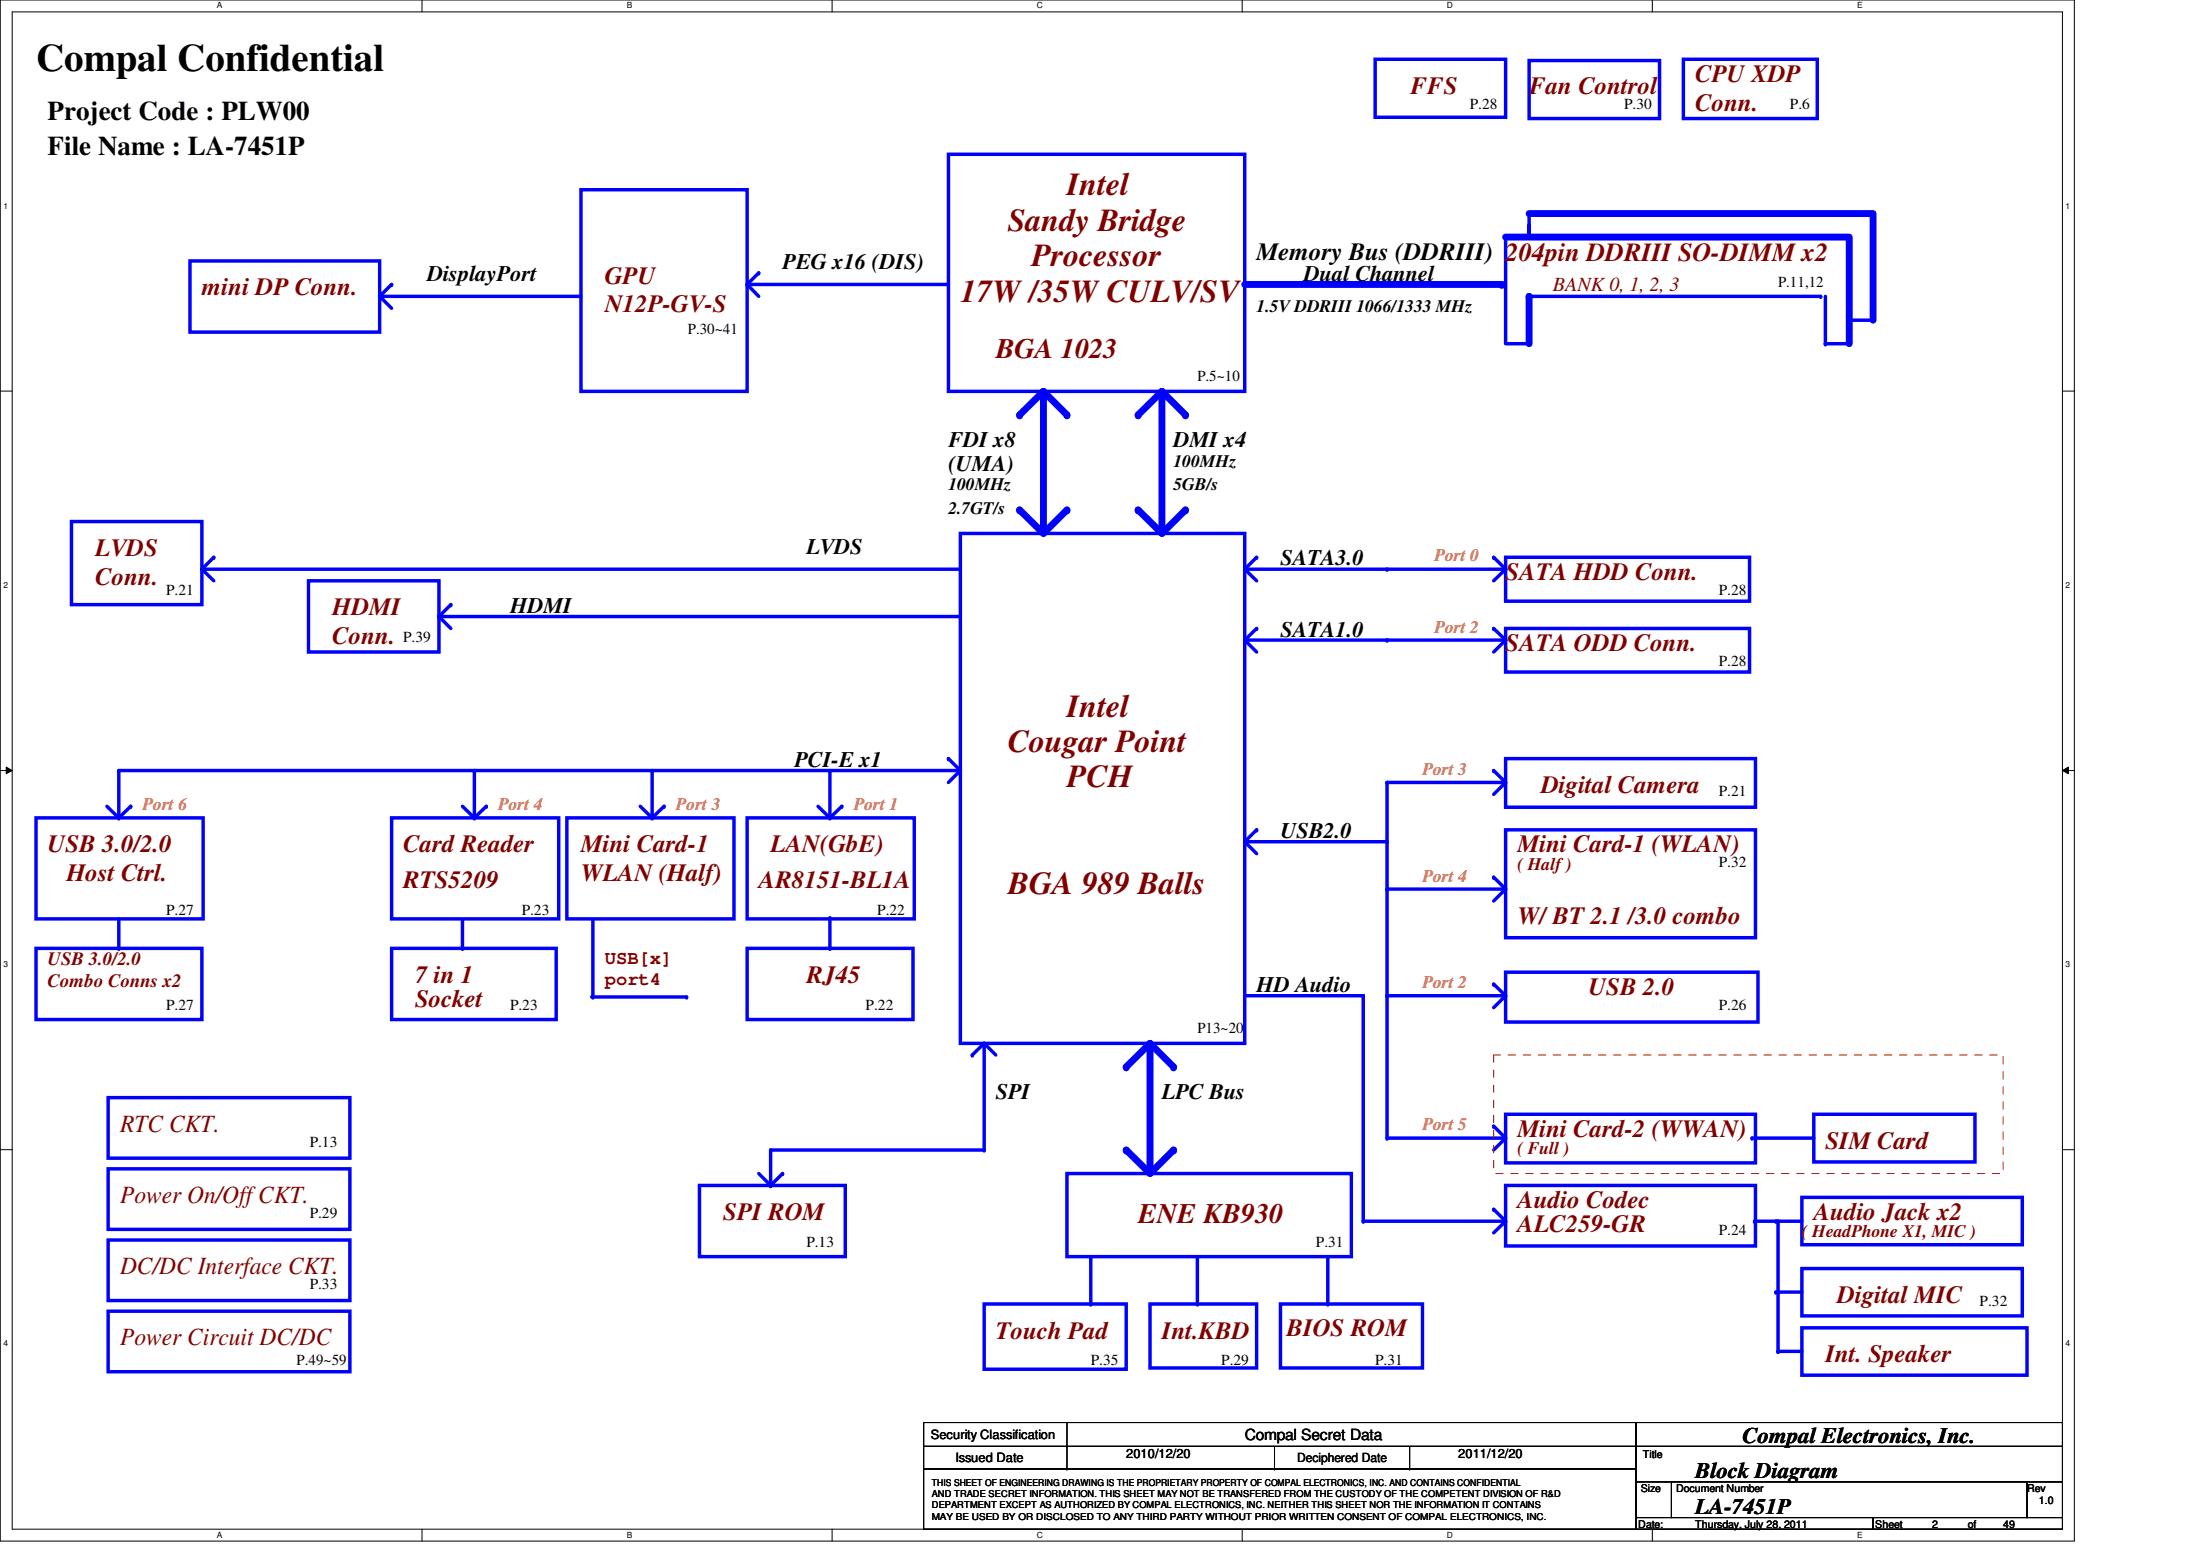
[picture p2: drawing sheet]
<svg xmlns="http://www.w3.org/2000/svg" width="297mm" height="210mm" viewBox="0 0 297 210" stroke-linecap="round" stroke-linejoin="round" font-family="sans-serif">
<path d="M0 0h280.1v208h-280.1zM1.6 1.6h276.9v204.8h-276.9z" fill="none" stroke="#000" stroke-width=".14"/>
<g fill="#fff">
<path d="M29.3 .2h.7v1.2h-.7z"/>
<path d="M29.3 206.6h.7v1.2h-.7z"/>
</g>
<path d="M57 0v1.6M57 206.4v1.6" fill="none" stroke="#000" stroke-width=".14"/>
<g fill="#fff">
<path d="M84.6 .2h.7v1.2h-.7z"/>
<path d="M84.6 206.6h.7v1.2h-.7z"/>
</g>
<path d="M112.3 0v1.6M112.3 206.4v1.6" fill="none" stroke="#000" stroke-width=".14"/>
<g fill="#fff">
<path d="M140 .2h.8v1.2h-.8z"/>
<path d="M140 206.6h.8v1.2h-.8z"/>
</g>
<path d="M167.7 0v1.6M167.7 206.4v1.6" fill="none" stroke="#000" stroke-width=".14"/>
<g fill="#fff">
<path d="M195.4 .2h.7v1.2h-.7z"/>
<path d="M195.4 206.6h.7v1.2h-.7z"/>
</g>
<path d="M223.1 0v1.6M223.1 206.4v1.6" fill="none" stroke="#000" stroke-width=".14"/>
<g fill="#fff">
<path d="M250.7 .2h.8v1.2h-.8z"/>
<path d="M250.7 206.6h.8v1.2h-.8z"/>
<path d="M.5 27.2h.6v1.2h-.6z"/>
<path d="M278.9 27.2h.6v1.2h-.6z"/>
<path d="M.5 78.4h.6v1.1h-.6z"/>
<path d="M278.9 78.4h.6v1.1h-.6z"/>
</g>
<path d="M0 52.8h1.6M278.5 52.8h1.6" fill="none" stroke="#000" stroke-width=".14"/>
<g fill="#fff">
<path d="M.5 129.6h.6v1.2h-.6z"/>
<path d="M278.9 129.6h.6v1.2h-.6z"/>
</g>
<path d="M0 104h1.6M.8 103.5l.8 .5-.8 .4zM278.5 104l.8-.5v.9zM278.5 104h1.6" fill="none" stroke="#000" stroke-width=".14"/>
<path d="M.8 103.5l.8 .5-.8 .4zM278.5 104l.8-.5v.9z" fill="#000"/>
<g fill="#fff">
<path d="M.5 180.8h.6v1.1h-.6z"/>
<path d="M278.9 180.8h.6v1.1h-.6z"/>
</g>
<g fill="none" stroke="#000" stroke-width=".14">
<path d="M0 155.2h1.6M278.5 155.2h1.6M124.7 192h96.2v3.2h-96.2zM124.7 195.2h96.2v3.1h-96.2zM124.7 198.3h96.2v8.1h-96.2zM144.1 195.2h.1M144.1 198.3h.1M144.1 192v6.3M172.1 198.3h.1M172.1 195.2v3.1M190.3 198.3h.1M190.3 195.2v3.1"/>
<path d="M220.9 192h57.6v3.2h-57.6zM220.9 195.2h57.6v4.8h-57.6zM220.9 200h4.8v4.9h-4.8zM220.9 204.9h32v1.5h-32zM225.7 200h48v4.9h-48zM252.9 204.9h25.6v1.5h-25.6zM273.7 200h4.8v4.9h-4.8z"/>
</g>
<path d="M155.3 140.8v17.3" fill="none" stroke="#00f" stroke-width=".93"/>
<circle cx="155.3" cy="158.1" r=".47" fill="#00f"/>
<path d="M129.7 72h38.4v68.8h-38.4z" fill="none" stroke="#00f" stroke-width=".47"/>
<path d="M156.9 52.8v18.4" fill="none" stroke="#00f" stroke-width=".93"/>
<circle cx="156.9" cy="71.2" r=".47" fill="#00f"/>
<path d="M128.1 20.8h40v32h-40z" fill="none" stroke="#00f" stroke-width=".47"/>
<path d="M140.9 52.8v18.4" fill="none" stroke="#00f" stroke-width=".93"/>
<circle cx="140.9" cy="71.2" r=".47" fill="#00f"/>
<path d="M104.1 155.2v4.8M94.4 160h19.7v9.6h-19.7z" fill="none" stroke="#00f" stroke-width=".47"/>
<circle cx="104.1" cy="160" r=".23" fill="#00f"/>
<path d="M179.3 169.6v6.4" fill="none" stroke="#00f" stroke-width=".47"/>
<circle cx="179.3" cy="176" r=".23" fill="#00f"/>
<path d="M132.9 176h19.2v8.8h-19.2zM147.3 169.6v6.4M155.3 176h14.4v8.7h-14.4zM172.9 176h19.2v8.7h-19.2z" fill="none" stroke="#00f" stroke-width=".47"/>
<circle cx="147.3" cy="176" r=".23" fill="#00f"/>
<path d="M161.7 169.6v6.4" fill="none" stroke="#00f" stroke-width=".47"/>
<circle cx="161.7" cy="176" r=".23" fill="#00f"/>
<path d="M102.4 158.4l1.7 1.6M144.1 158.4h38.4v11.2h-38.4z" fill="none" stroke="#00f" stroke-width=".47"/>
<circle cx="104.1" cy="160" r=".23" fill="#00f"/>
<path d="M105.7 158.4l-1.6 1.6" fill="none" stroke="#00f" stroke-width=".47"/>
<circle cx="105.7" cy="158.4" r=".23" fill="#00f"/>
<path d="M132.9 140.8l1.5 1.6" fill="none" stroke="#00f" stroke-width=".47"/>
<circle cx="132.9" cy="140.8" r=".23" fill="#00f"/>
<path d="M132.9 140.8l-1.6 1.6" fill="none" stroke="#00f" stroke-width=".47"/>
<circle cx="131.3" cy="142.4" r=".23" fill="#00f"/>
<path d="M155.3 140.8l3.2 3.2" fill="none" stroke="#00f" stroke-width=".93"/>
<circle cx="158.5" cy="144" r=".47" fill="#00f"/>
<path d="M155.3 140.8l-3.2 3.2" fill="none" stroke="#00f" stroke-width=".93"/>
<circle cx="152.1" cy="144" r=".47" fill="#00f"/>
<path d="M158.5 155.2l-3.2 3.2" fill="none" stroke="#00f" stroke-width=".93"/>
<circle cx="158.5" cy="155.2" r=".47" fill="#00f"/>
<path d="M152.1 155.2l3.2 3.2" fill="none" stroke="#00f" stroke-width=".93"/>
<circle cx="152.1" cy="155.2" r=".47" fill="#00f"/>
<path d="M187.3 105.6v14.4" fill="none" stroke="#00f" stroke-width=".47"/>
<circle cx="187.3" cy="105.6" r=".23" fill="#00f"/>
<path d="M203.3 102.4h33.7v6.6h-33.7zM187.3 120h16" fill="none" stroke="#00f" stroke-width=".47"/>
<circle cx="187.3" cy="120" r=".23" fill="#00f"/>
<path d="M187.3 105.6h16M203.3 112h33.7v14.6h-33.7z" fill="none" stroke="#00f" stroke-width=".47"/>
<circle cx="187.3" cy="105.6" r=".23" fill="#00f"/>
<path d="M168.1 113.6l1.6 1.6" fill="none" stroke="#00f" stroke-width=".47"/>
<circle cx="168.1" cy="113.6" r=".23" fill="#00f"/>
<path d="M169.7 112l-1.6 1.6" fill="none" stroke="#00f" stroke-width=".47"/>
<circle cx="169.7" cy="112" r=".23" fill="#00f"/>
<path d="M201.7 104l1.6 1.6M203.3 160h33.7v8.2h-33.7zM243.3 171.2h29.7v6.4h-29.7z" fill="none" stroke="#00f" stroke-width=".47"/>
<circle cx="201.7" cy="104" r=".23" fill="#00f"/>
<path d="M203.3 105.6l-1.6 1.6" fill="none" stroke="#00f" stroke-width=".47"/>
<circle cx="203.3" cy="105.6" r=".23" fill="#00f"/>
<path d="M201.7 118.4l1.6 1.6" fill="none" stroke="#00f" stroke-width=".47"/>
<circle cx="201.7" cy="118.4" r=".23" fill="#00f"/>
<path d="M203.3 120l-1.6 1.6" fill="none" stroke="#00f" stroke-width=".47"/>
<circle cx="203.3" cy="120" r=".23" fill="#00f"/>
<path d="M168.1 134.4h16" fill="none" stroke="#00f" stroke-width=".47"/>
<circle cx="184.1" cy="134.4" r=".23" fill="#00f"/>
<path d="M156.9 52.8l-3.2 3.2" fill="none" stroke="#00f" stroke-width=".93"/>
<circle cx="153.7" cy="56" r=".47" fill="#00f"/>
<path d="M156.9 52.8l3.2 3.2" fill="none" stroke="#00f" stroke-width=".93"/>
<circle cx="160.1" cy="56" r=".47" fill="#00f"/>
<path d="M140.9 52.8l-3.2 3.2" fill="none" stroke="#00f" stroke-width=".93"/>
<circle cx="137.7" cy="56" r=".47" fill="#00f"/>
<path d="M140.9 52.8l3.2 3.2" fill="none" stroke="#00f" stroke-width=".93"/>
<circle cx="144.1" cy="56" r=".47" fill="#00f"/>
<path d="M153.7 68.8l3.2 3.2" fill="none" stroke="#00f" stroke-width=".93"/>
<circle cx="153.7" cy="68.8" r=".47" fill="#00f"/>
<path d="M160.1 68.8l-3.2 3.2" fill="none" stroke="#00f" stroke-width=".93"/>
<circle cx="160.1" cy="68.8" r=".47" fill="#00f"/>
<path d="M137.7 68.8l3.2 3.2" fill="none" stroke="#00f" stroke-width=".93"/>
<circle cx="137.7" cy="68.8" r=".47" fill="#00f"/>
<path d="M144.1 68.8l-3.2 3.2" fill="none" stroke="#00f" stroke-width=".93"/>
<circle cx="144.1" cy="68.8" r=".47" fill="#00f"/>
<path d="M76.5 110.4h22.6v13.6h-22.6zM86.4 108.8l1.6 1.6" fill="none" stroke="#00f" stroke-width=".47"/>
<circle cx="88" cy="110.4" r=".23" fill="#00f"/>
<path d="M89.7 108.8l-1.7 1.6" fill="none" stroke="#00f" stroke-width=".47"/>
<circle cx="89.7" cy="108.8" r=".23" fill="#00f"/>
<path d="M110.4 108.8l1.7 1.6" fill="none" stroke="#00f" stroke-width=".47"/>
<circle cx="112.1" cy="110.4" r=".23" fill="#00f"/>
<path d="M113.7 108.8l-1.6 1.6" fill="none" stroke="#00f" stroke-width=".47"/>
<circle cx="113.7" cy="108.8" r=".23" fill="#00f"/>
<path d="M100.9 110.4h22.5v13.6h-22.5zM129.7 104l-1.6 1.6" fill="none" stroke="#00f" stroke-width=".47"/>
<circle cx="129.7" cy="104" r=".23" fill="#00f"/>
<path d="M128.1 102.4l1.6 1.6" fill="none" stroke="#00f" stroke-width=".47"/>
<circle cx="128.1" cy="102.4" r=".23" fill="#00f"/>
<path d="M112.1 123.9v4.1" fill="none" stroke="#00f" stroke-width=".47"/>
<circle cx="112.1" cy="128" r=".23" fill="#00f"/>
<path d="M16 104h113.7" fill="none" stroke="#00f" stroke-width=".47"/>
<circle cx="129.7" cy="104" r=".23" fill="#00f"/>
<path d="M112.1 104v6.4" fill="none" stroke="#00f" stroke-width=".47"/>
<circle cx="112.1" cy="104" r=".23" fill="#00f"/>
<path d="M88 104v6.4" fill="none" stroke="#00f" stroke-width=".47"/>
<circle cx="88" cy="104" r=".23" fill="#00f"/>
<path d="M100.9 128h22.4v9.6h-22.4z" fill="none" stroke="#00f" stroke-width=".47"/>
<path d="M168.1 38.4h34.7" fill="none" stroke="#00f" stroke-width=".93"/>
<circle cx="202.8" cy="38.4" r=".47" fill="#00f"/>
<path d="M206.5 28.8h46.4v14.4" fill="none" stroke="#00f" stroke-width=".93"/>
<path d="M203.3 32v14.4h3.2M206.5 28.8v3.2v-1.6M249.7 43.2h3.2" fill="none" stroke="#00f" stroke-width=".47"/>
<circle cx="249.7" cy="43.2" r=".23" fill="#00f"/>
<path d="M203.3 32h46.4v14.4" fill="none" stroke="#00f" stroke-width=".93"/>
<path d="M246.5 46.4h3.2" fill="none" stroke="#00f" stroke-width=".47"/>
<circle cx="246.5" cy="46.4" r=".23" fill="#00f"/>
<path d="M206.5 40v6.4" fill="none" stroke="#00f" stroke-width=".93"/>
<circle cx="206.5" cy="40" r=".47" fill="#00f"/>
<path d="M246.5 40v6.4" fill="none" stroke="#00f" stroke-width=".47"/>
<circle cx="246.5" cy="46.4" r=".23" fill="#00f"/>
<path d="M206.5 40h39.3" fill="none" stroke="#00f" stroke-width=".47"/>
<circle cx="245.8" cy="40" r=".23" fill="#00f"/>
<path d="M203.3 75.2h32.9v6h-32.9zM203.3 76.8l-1.6 1.6" fill="none" stroke="#00f" stroke-width=".47"/>
<circle cx="203.3" cy="76.8" r=".23" fill="#00f"/>
<path d="M201.7 75.2l1.6 1.6" fill="none" stroke="#00f" stroke-width=".47"/>
<circle cx="201.7" cy="75.2" r=".23" fill="#00f"/>
<path d="M187.3 76.8h16" fill="none" stroke="#00f" stroke-width=".47"/>
<circle cx="203.3" cy="76.8" r=".23" fill="#00f"/>
<path d="M168.1 113.6h19.2" fill="none" stroke="#00f" stroke-width=".47"/>
<circle cx="187.3" cy="113.6" r=".23" fill="#00f"/>
<path d="M9.6 70.4h17.7v11.2h-17.7zM41.7 78.4h17.6v9.6h-17.6zM59.3 83.2h70.4" fill="none" stroke="#00f" stroke-width=".47"/>
<circle cx="59.3" cy="83.2" r=".23" fill="#00f"/>
<path d="M60.9 81.6l-1.6 1.6" fill="none" stroke="#00f" stroke-width=".47"/>
<circle cx="60.9" cy="81.6" r=".23" fill="#00f"/>
<path d="M59.3 83.2l1.6 1.6" fill="none" stroke="#00f" stroke-width=".47"/>
<circle cx="59.3" cy="83.2" r=".23" fill="#00f"/>
<path d="M184.1 134.4v30.4" fill="none" stroke="#00f" stroke-width=".47"/>
<circle cx="184.1" cy="134.4" r=".23" fill="#00f"/>
<path d="M4.9 110.4h22.5v13.6h-22.5zM16 104v6.4" fill="none" stroke="#00f" stroke-width=".47"/>
<circle cx="16" cy="104" r=".23" fill="#00f"/>
<path d="M17.6 108.8l-1.6 1.6" fill="none" stroke="#00f" stroke-width=".47"/>
<circle cx="17.6" cy="108.8" r=".23" fill="#00f"/>
<path d="M14.4 108.8l1.6 1.6" fill="none" stroke="#00f" stroke-width=".47"/>
<circle cx="16" cy="110.4" r=".23" fill="#00f"/>
<path d="M4.9 128h22.4v9.6h-22.4zM16 124v4" fill="none" stroke="#00f" stroke-width=".47"/>
<circle cx="16" cy="128" r=".23" fill="#00f"/>
<path d="M185.7 8h17.6v7.8h-17.6zM206.5 8.2h17.6v7.8h-17.6zM227.3 8h18.1v8h-18.1zM27.3 76.8h102.4M14.6 157.8h32.6v8.1h-32.6zM14.6 148.2h32.6v8.1h-32.6zM14.6 177h32.6v8.2h-32.6zM14.6 167.4h32.6v8.2h-32.6z" fill="none" stroke="#00f" stroke-width=".47"/>
<circle cx="129.7" cy="76.8" r=".23" fill="#00f"/>
<path d="M168.1 76.8h19.2" fill="none" stroke="#00f" stroke-width=".47"/>
<circle cx="187.3" cy="76.8" r=".23" fill="#00f"/>
<path d="M168.1 76.8l1.6 1.6" fill="none" stroke="#00f" stroke-width=".47"/>
<circle cx="168.1" cy="76.8" r=".23" fill="#00f"/>
<path d="M169.7 75.2l-1.6 1.6" fill="none" stroke="#00f" stroke-width=".47"/>
<circle cx="169.7" cy="75.2" r=".23" fill="#00f"/>
<path d="M28.9 75.2l-1.6 1.6" fill="none" stroke="#00f" stroke-width=".47"/>
<circle cx="28.9" cy="75.2" r=".23" fill="#00f"/>
<path d="M27.3 76.8l1.6 1.6" fill="none" stroke="#00f" stroke-width=".47"/>
<circle cx="27.3" cy="76.8" r=".23" fill="#00f"/>
<path d="M104.1 155.2h28.8" fill="none" stroke="#00f" stroke-width=".47"/>
<circle cx="104.1" cy="155.2" r=".23" fill="#00f"/>
<path d="M132.9 140.8v14.4" fill="none" stroke="#00f" stroke-width=".47"/>
<circle cx="132.9" cy="155.2" r=".23" fill="#00f"/>
<path d="M240.1 164.8v17.6" fill="none" stroke="#00f" stroke-width=".47"/>
<circle cx="240.1" cy="182.4" r=".23" fill="#00f"/>
<path d="M79.9 134.6h12.8" fill="none" stroke="#00f" stroke-width=".47"/>
<circle cx="92.7" cy="134.6" r=".23" fill="#00f"/>
<path d="M80 124.2v10.4" fill="none" stroke="#00f" stroke-width=".47"/>
<circle cx="80" cy="134.6" r=".23" fill="#00f"/>
<path d="M239.8 164.8h3.5M243.3 179.2h30.4v6.4h-30.4zM243.3 161.6h29.7v6.4h-29.7z" fill="none" stroke="#00f" stroke-width=".47"/>
<circle cx="239.8" cy="164.8" r=".23" fill="#00f"/>
<path d="M236.9 164.8h3.2" fill="none" stroke="#00f" stroke-width=".47"/>
<circle cx="236.9" cy="164.8" r=".23" fill="#00f"/>
<path d="M240.1 182.4h3.2" fill="none" stroke="#00f" stroke-width=".47"/>
<circle cx="240.1" cy="182.4" r=".23" fill="#00f"/>
<path d="M184.1 164.8h19.2" fill="none" stroke="#00f" stroke-width=".47"/>
<circle cx="184.1" cy="164.8" r=".23" fill="#00f"/>
<path d="M201.7 163.2l1.6 1.6" fill="none" stroke="#00f" stroke-width=".47"/>
<circle cx="201.7" cy="163.2" r=".23" fill="#00f"/>
<path d="M203.3 164.8l-1.6 1.6" fill="none" stroke="#00f" stroke-width=".47"/>
<circle cx="203.3" cy="164.8" r=".23" fill="#00f"/>
<path d="M239.8 174.4h3.5" fill="none" stroke="#00f" stroke-width=".47"/>
<circle cx="239.8" cy="174.4" r=".23" fill="#00f"/>
<path d="M100.9 38.4l1.5 1.6" fill="none" stroke="#00f" stroke-width=".47"/>
<circle cx="100.9" cy="38.4" r=".23" fill="#00f"/>
<path d="M102.4 36.8l-1.5 1.6" fill="none" stroke="#00f" stroke-width=".47"/>
<circle cx="102.4" cy="36.8" r=".23" fill="#00f"/>
<path d="M25.7 35.2h25.6v9.6h-25.6zM51.3 40h27.1" fill="none" stroke="#00f" stroke-width=".47"/>
<circle cx="51.3" cy="40" r=".23" fill="#00f"/>
<path d="M51.3 40l1.6 1.6" fill="none" stroke="#00f" stroke-width=".47"/>
<circle cx="51.3" cy="40" r=".23" fill="#00f"/>
<path d="M52.9 38.4l-1.6 1.6" fill="none" stroke="#00f" stroke-width=".47"/>
<circle cx="52.9" cy="38.4" r=".23" fill="#00f"/>
<path d="M78.4 25.6h22.5v27.2h-22.5zM100.9 38.4h27.2" fill="none" stroke="#00f" stroke-width=".47"/>
<circle cx="128.1" cy="38.4" r=".23" fill="#00f"/>
<path d="M203.3 84.8h32.9v5.9h-32.9zM203.3 86.4l-1.6 1.6" fill="none" stroke="#00f" stroke-width=".47"/>
<circle cx="203.3" cy="86.4" r=".23" fill="#00f"/>
<path d="M201.7 84.8l1.6 1.6" fill="none" stroke="#00f" stroke-width=".47"/>
<circle cx="201.7" cy="84.8" r=".23" fill="#00f"/>
<path d="M187.3 86.4h16" fill="none" stroke="#00f" stroke-width=".47"/>
<circle cx="203.3" cy="86.4" r=".23" fill="#00f"/>
<path d="M168.1 86.4h19.2" fill="none" stroke="#00f" stroke-width=".47"/>
<circle cx="187.3" cy="86.4" r=".23" fill="#00f"/>
<path d="M168.1 86.4l1.6 1.6" fill="none" stroke="#00f" stroke-width=".47"/>
<circle cx="168.1" cy="86.4" r=".23" fill="#00f"/>
<path d="M169.7 84.8l-1.6 1.6" fill="none" stroke="#00f" stroke-width=".47"/>
<circle cx="169.7" cy="84.8" r=".23" fill="#00f"/>
<path d="M64 104v6.4" fill="none" stroke="#00f" stroke-width=".47"/>
<circle cx="64" cy="104" r=".23" fill="#00f"/>
<path d="M62.4 124.2v3.8" fill="none" stroke="#00f" stroke-width=".47"/>
<circle cx="62.4" cy="128" r=".23" fill="#00f"/>
<path d="M52.9 110.4h22.5v13.6h-22.5zM65.7 108.8l-1.7 1.6M52.9 128h22.2v9.6h-22.2z" fill="none" stroke="#00f" stroke-width=".47"/>
<circle cx="65.7" cy="108.8" r=".23" fill="#00f"/>
<path d="M62.4 108.8l1.6 1.6" fill="none" stroke="#00f" stroke-width=".47"/>
<circle cx="64" cy="110.4" r=".23" fill="#00f"/>
<path d="M187.3 134.4h16M203.3 131.2h34.1v6.8h-34.1z" fill="none" stroke="#00f" stroke-width=".47"/>
<circle cx="187.3" cy="134.4" r=".23" fill="#00f"/>
<path d="M201.7 132.8l1.6 1.6" fill="none" stroke="#00f" stroke-width=".47"/>
<circle cx="201.7" cy="132.8" r=".23" fill="#00f"/>
<path d="M203.3 134.4l-1.6 1.6" fill="none" stroke="#00f" stroke-width=".47"/>
<circle cx="203.3" cy="134.4" r=".23" fill="#00f"/>
<path d="M187.3 120v14.4" fill="none" stroke="#00f" stroke-width=".47"/>
<circle cx="187.3" cy="120" r=".23" fill="#00f"/>
<path d="M203.3 150.4h33.7v6.6h-33.7zM236.6 153.6h8.3" fill="none" stroke="#00f" stroke-width=".47"/>
<circle cx="236.6" cy="153.6" r=".23" fill="#00f"/>
<path d="M187.3 153.6h16" fill="none" stroke="#00f" stroke-width=".47"/>
<circle cx="187.3" cy="153.6" r=".23" fill="#00f"/>
<path d="M201.7 152l1.6 1.6M244.9 150.4h21.8v6.4h-21.8z" fill="none" stroke="#00f" stroke-width=".47"/>
<circle cx="201.7" cy="152" r=".23" fill="#00f"/>
<path d="M203.3 153.6l-1.6 1.6" fill="none" stroke="#00f" stroke-width=".47"/>
<circle cx="203.3" cy="153.6" r=".23" fill="#00f"/>
<path d="M201.7 142.4h68.8v16h-68.8z" fill="none" stroke="#f00" stroke-width=".14" stroke-dasharray="1 1 1 1 1 1 1 1"/>
<path d="M187.3 134.4v19.2" fill="none" stroke="#00f" stroke-width=".47"/>
<circle cx="187.3" cy="134.4" r=".23" fill="#00f"/>
<text font-size="5.2" x="4.9" y="9.6">Compal Confidential</text>
<g font-size="4.3" fill="#800000">
<text x="144.1" y="26.3">Intel</text>
<text x="136.1" y="31.1">Sandy Bridge</text>
<text x="139.3" y="35.9">Processor</text>
<text x="129.7" y="40.7">17W /35W CULV/SV</text>
<text x="136.1" y="101.5">Cougar Point</text>
<text x="144.1" y="96.7">Intel</text>
<text x="144.1" y="106.3">PCH</text>
<text x="136.1" y="120.7">BGA 989 Balls</text>
</g>
<g font-size="3.8" fill="#800000">
<text x="134.4" y="48.3">BGA 1023</text>
<text x="153.7" y="165.1">ENE KB930</text>
</g>
<g font-size="3.6">
<text x="6.4" y="16.2">Project Code : PLW00</text>
<text x="6.4" y="21">File Name : LA-7451P</text>
</g>
<text font-size="3.5" fill="#800000" x="203.3" y="35.2">204pin DDRIII SO-DIMM x2</text>
<g font-size="3.3" fill="#800000">
<text x="228.9" y="11">CPU XDP</text>
<text x="190.5" y="12.7">FFS</text>
<text x="206.5" y="12.7">Fan Control</text>
<text x="228.9" y="14.9">Conn.</text>
<text x="27.3" y="39.9">mini DP Conn.</text>
<text x="81.7" y="38.3">GPU</text>
<text x="81.7" y="42.2">N12P-GV-S</text>
<text x="12.9" y="75.1">LVDS</text>
<text x="12.9" y="79">Conn.</text>
<text x="44.9" y="83.1">HDMI</text>
<text x="203.3" y="78.3">SATA HDD Conn.</text>
<text x="44.9" y="87">Conn.</text>
<text x="203.3" y="87.9">SATA ODD Conn.</text>
<text x="208.1" y="107.1">Digital Camera</text>
<text x="6.4" y="115.1">USB 3.0/2.0</text>
<text x="9" y="119">Host Ctrl.</text>
<text x="54.4" y="115.1">Card Reader</text>
<text x="54.4" y="119.9">RTS5209</text>
<text x="78.4" y="115.1">Mini Card-1</text>
<text x="78.4" y="119">WLAN (Half)</text>
<text x="102.4" y="119.9">AR8151-BL1A</text>
<text x="104.1" y="115.1">LAN(GbE)</text>
<text x="204.9" y="115.1">Mini Card-1 (WLAN)</text>
<text x="204.9" y="124.7">W/ BT 2.1 /3.0 combo</text>
<text x="56" y="132.7">7 in 1</text>
<text x="56" y="135.9">Socket</text>
<text x="108.9" y="132.7">RJ45</text>
<text x="214.5" y="134.3">USB 2.0</text>
<text x="16.2" y="152.8">RTC CKT.</text>
<text x="204.9" y="153.5">Mini Card-2 (WWAN)</text>
<text x="246.5" y="155.1">SIM Card</text>
<text x="16.2" y="162.4">Power On/Off CKT.</text>
<text x="97.7" y="164.7">SPI ROM</text>
<text x="204.9" y="163.1">Audio Codec</text>
<text x="204.9" y="166.3">ALC259-GR</text>
<text x="244.9" y="164.7">Audio Jack x2</text>
<text x="16.2" y="172">DC/DC Interface CKT.</text>
<text x="248.1" y="175.9">Digital MIC</text>
<text x="16.2" y="181.6">Power Circuit DC/DC</text>
<text x="134.4" y="180.7">Touch Pad</text>
<text x="156.9" y="180.7">Int.KBD</text>
<text x="173.7" y="180.3">BIOS ROM</text>
<text x="246.5" y="183.9">Int. Speaker</text>
</g>
<text font-size="3.3" x="169.7" y="35.1">Memory Bus (DDRIII)</text>
<g font-size="3">
<text x="57.7" y="37.9">DisplayPort</text>
<text x="105.7" y="36.3">PEG x16 (DIS)</text>
<text x="176.1" y="37.9">Dual Channel</text>
<text x="128.1" y="60.3">FDI x8</text>
<text x="128.1" y="63.5">(UMA)</text>
<text x="158.5" y="60.3">DMI x4</text>
<text x="108.9" y="74.7">LVDS</text>
<text x="172.9" y="76.3">SATA3.0</text>
<text x="68.9" y="82.7">HDMI</text>
<text x="172.9" y="85.9">SATA1.0</text>
<text x="107.3" y="103.5">PCI-E x1</text>
<text x="172.9" y="113.1">USB2.0</text>
<text x="169.7" y="133.9">HD Audio</text>
<text x="134.4" y="148.3">SPI</text>
<text x="156.9" y="148.3">LPC Bus</text>
<text x="235.3" y="194.7">Compal Electronics, Inc.</text>
<text x="228.9" y="199.6">Block Diagram</text>
<text x="228.9" y="204.3">LA-7451P</text>
</g>
<text font-size="2.7" fill="#800000" x="209.7" y="39.3">BANK 0, 1, 2, 3</text>
<g font-size="2.5" fill="#800000">
<text x="6.4" y="130.3">USB 3.0/2.0</text>
<text x="81.7" y="130.1">USB[x]</text>
<text x="6.4" y="133.3">Combo Conns x2</text>
<text x="81.7" y="132.9">port4</text>
</g>
<g font-size="2.4">
<text x="169.7" y="42.2">1.5V DDRIII 1066/1333 MHz</text>
<text x="158.5" y="63">100MHz</text>
<text x="128.1" y="66.2">100MHz</text>
<text x="128.1" y="69.4">2.7GT/s</text>
<text x="158.5" y="66.2">5GB/s</text>
</g>
<g font-size="2.4" fill="#ff8000">
<text x="193.7" y="75.8">Port 0</text>
<text x="193.7" y="85.4">Port 2</text>
<text x="192.1" y="104.6">Port 3</text>
<text x="19.3" y="109.4">Port 6</text>
<text x="67.3" y="109.4">Port 4</text>
<text x="91.3" y="109.4">Port 3</text>
<text x="115.3" y="109.4">Port 1</text>
<text x="192.1" y="119">Port 4</text>
<text x="192.1" y="133.4">Port 2</text>
<text x="192.1" y="152.6">Port 5</text>
</g>
<g font-size="2.4" fill="#800000">
<text x="204.9" y="117.4">( Half )</text>
<text x="204.9" y="155.8">( Full )</text>
<text x="243.3" y="167">( HeadPhone X1, MIC )</text>
</g>
<g font-size="2.1">
<text x="198.5" y="14.7">P.28</text>
<text x="219.3" y="14.7">P.30</text>
<text x="241.7" y="14.7">P.6</text>
<text x="240.1" y="38.7">P.11,12</text>
<text x="92.9" y="45.1">P.30~41</text>
<text x="161.7" y="51.5">P.5~10</text>
<text x="22.4" y="80.3">P.21</text>
<text x="232.1" y="80.3">P.28</text>
<text x="54.4" y="86.7">P.39</text>
<text x="232.1" y="89.9">P.28</text>
<text x="232.1" y="107.5">P.21</text>
<text x="232.1" y="117.1">P.32</text>
<text x="22.4" y="123.5">P.27</text>
<text x="70.4" y="123.5">P.23</text>
<text x="118.4" y="123.5">P.22</text>
<text x="22.4" y="136.3">P.27</text>
<text x="68.9" y="136.3">P.23</text>
<text x="116.9" y="136.3">P.22</text>
<text x="232.1" y="136.3">P.26</text>
<text x="161.7" y="139.5">P13~20</text>
<text x="41.8" y="154.9">P.13</text>
<text x="41.8" y="164.5">P.29</text>
<text x="232.1" y="166.7">P.24</text>
<text x="108.9" y="168.3">P.13</text>
<text x="177.7" y="168.3">P.31</text>
<text x="41.8" y="174">P.33</text>
<text x="267.3" y="176.3">P.32</text>
<text x="40" y="184.3">P.49~59</text>
<text x="147.3" y="184.3">P.35</text>
<text x="164.9" y="184.3">P.29</text>
<text x="185.7" y="184.3">P.31</text>
<text x="168.1" y="194.4">Compal Secret Data</text>
</g>
<g font-size="1.7">
<text x="125.7" y="194.3">Security Classification</text>
<text x="129" y="197.3">Issued Date</text>
<text x="152.1" y="196.9">2010/12/20</text>
<text x="175.1" y="197.4">Deciphered Date</text>
<text x="196.9" y="196.9">2011/12/20</text>
</g>
<g font-size="1.4">
<text x="221.8" y="196.8">Title</text>
<text x="221.5" y="201.4">Size</text>
<text x="226.3" y="201.4">Document Number</text>
<text x="273.7" y="201.4">Rev</text>
<text x="275.3" y="203">1.0</text>
<text x="221.2" y="206.2">Date:</text>
<text x="228.9" y="206.2">Thursday, July 28, 2011</text>
<text x="253.2" y="206.2">Sheet</text>
<text x="260.9" y="206.2">2</text>
<text x="265.7" y="206.2">of</text>
<text x="270.5" y="206.2">49</text>
</g>
<g font-size="1.3">
<text x="125.8" y="203.6">DEPARTMENT EXCEPT AS AUTHORIZED BY COMPAL ELECTRONICS, INC. NEITHER THIS SHEET NOR THE INFORMATION IT CONTAINS</text>
<text x="125.8" y="200.6">THIS SHEET OF ENGINEERING DRAWING IS THE PROPRIETARY PROPERTY OF COMPAL ELECTRONICS, INC. AND CONTAINS CONFIDENTIAL</text>
<text x="125.8" y="202.1">AND TRADE SECRET INFORMATION. THIS SHEET MAY NOT BE TRANSFERED FROM THE CUSTODY OF THE COMPETENT DIVISION OF R&amp;D</text>
<text x="125.8" y="205.1">MAY BE USED BY OR DISCLOSED TO ANY THIRD PARTY WITHOUT PRIOR WRITTEN CONSENT OF COMPAL ELECTRONICS, INC.</text>
</g>
<g font-size="1.1">
<text x="29.3" y="1.1">A</text>
<text x="84.6" y="1.1">B</text>
<text x="140" y="1.1">C</text>
<text x="195.4" y="1.1">D</text>
<text x="250.7" y="1.1">E</text>
<text x=".5" y="28.2">1</text>
<text x="278.9" y="28.2">1</text>
<text x=".5" y="79.3">2</text>
<text x="278.9" y="79.3">2</text>
<text x=".5" y="130.6">3</text>
<text x="278.9" y="130.6">3</text>
<text x=".5" y="181.7">4</text>
<text x="278.9" y="181.7">4</text>
<text x="29.3" y="207.6">A</text>
<text x="84.6" y="207.6">B</text>
<text x="140" y="207.6">C</text>
<text x="195.4" y="207.6">D</text>
<text x="250.7" y="207.6">E</text>
</g>
</svg>
